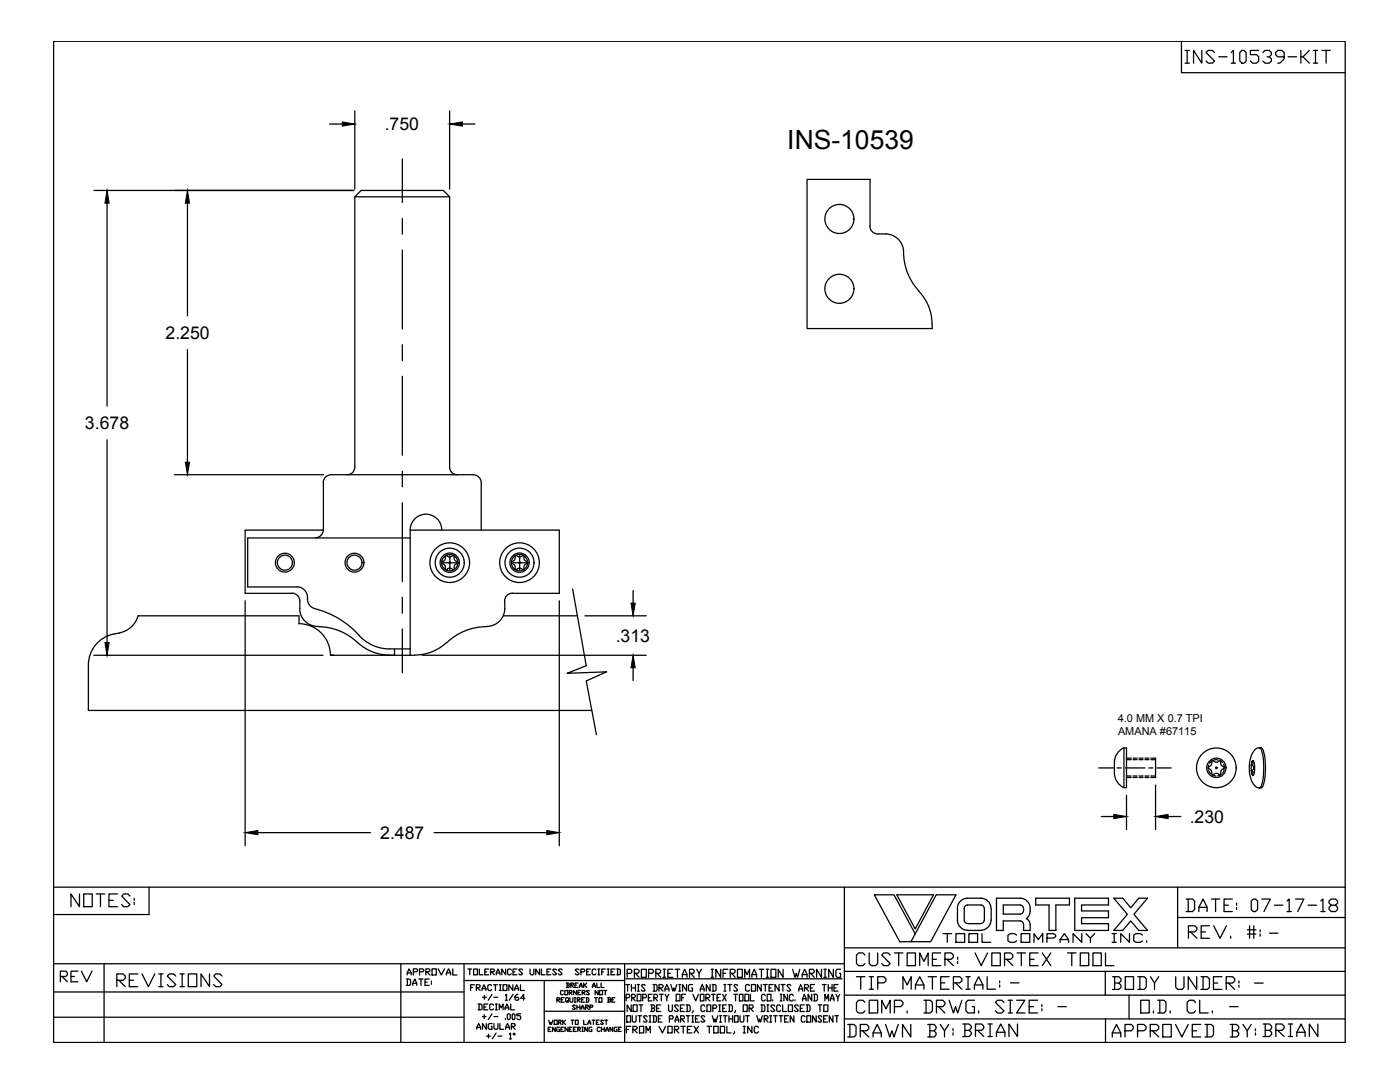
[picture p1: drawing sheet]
<svg xmlns="http://www.w3.org/2000/svg" width="279mm" height="216mm" viewBox="0 0 279 216" stroke-linecap="round" stroke-linejoin="round" font-family="sans-serif">
<!-- layer: titleblk -->
<path d="M10.7 8.2h257.8v199.8h-257.8zM235.8 8.2v6.3h32.7M10.7 177h257.8" fill="none" stroke="#000" stroke-width=".25"/>
<!-- layer: 50 -->
<g fill="none" stroke="#000" stroke-width=".25">
<path d="M168.5 177v31M235 177v12.1M10.7 182.5h19M10.7 197.9h81.9M10.7 192.3h157.8M20.8 192.3v15.7M80 192.3v15.7M92.6 192.3v15.7M92.6 195.7h32.1M108.6 195.7v12.2M124.7 192.3v15.7M168.5 189.1h100"/>
<path d="M168.5 193.8h100M168.5 198.6h100M225.3 198.6v4.7M235 183.1h33.5M10.7 203h81.9M108.6 201.8h16.1M168.5 203.3h100"/>
</g>
<!-- layer: Text -->
<g fill="none" stroke="#000" stroke-width=".25">
<path d="M179 178.5h7.3l-3.6 6.9zM193.1 179.2a2.01 2.01 0 0 0-2 2.1v2.3a2.01 2.01 0 0 0 2 2M193.1 179.2h2.7a2.01 2.01 0 0 1 2 2M81.1 195.4h.6l.2 .2v.8l-.2 .2h-.6M81.3 194.5v-.4l.3-.8 .5 .8v.4M81.3 194.1h.8M81.3 195.4v1.2M82.4 196.6v-.4l.4-.8 .4 .8v.4M82.4 196.2h.8M82.5 193.9h.6l.2-.4-.2-.2h-.6v1.2M83.6 195.4h.8M83.7 193.9h.7l.2-.4-.2-.2h-.7v1.2"/>
<path d="M84 195.4v1.2M84.8 196h.4M85 193.9h.6l.2-.4-.2-.2h-.6v1.2M85.2 193.9l.6 .6M85.7 195.4h-.9v1.2h.9M86.1 195.8v.2M86.1 196.2v.2M86.2 193.3h.9v1.2h-.9zM87.4 193.3l.7 1.2 .6-1.2M89.1 194.5v-.4l.4-.8 .4 .8v.4M89.1 194.1h.8M90.4 193.3v1.2h.8"/>
<path d="M93.4 193.4h.7M93.8 193.4v1.1M93.9 197h.4M94.5 193.4h.8v1.1h-.8zM94.7 196.5h-.8v1.1M95.1 197h.5l.2-.1v-.2l-.2-.2h-.5v1.1M95.2 197l.6 .6M95.7 193.4v1.1h.7M96.2 197.6v-.3l.4-.8 .4 .8v.3M96.2 197.3h.8M96.3 199h.8M96.7 198.6v.8"/>
<path d="M96.8 193.9h.3M97.5 193.4h-.7v1.1h.7M97.9 193.9h.6l.2-.2v-.2l-.2-.1h-.6v1.1M98.1 193.9l.6 .6M98.1 196.7l-.2-.2h-.4l-.1 .2v.7l.1 .2h.4l.2-.2M98.2 198.4l-.8 1.2M98.5 196.5h.8M98.6 199h.7M98.9 196.5v1.1M99 194.5v-.4l.4-.7 .4 .7v.4M99 194.1h.8M99.6 197.6h.4"/>
<path d="M99.6 196.5h.4M99.9 196.5v1.1M100.4 196.5h.8v1.1h-.8zM100.9 198.6l.2-.2v1.2M100.9 199.6h.3M100.9 193.4v1.1l-.8-1.1v1.1M102.1 193.5l-.3-.1h-.3l-.2 .1v.8l.2 .2h.3l.3-.2M102.3 196.5v1.1l-.8-1.1v1.1M102.4 193.9h.4M102.4 198.4l-.8 1.2M102.7 197.6v-.3l.4-.8 .4 .8v.3M102.7 197.3h.8"/>
<path d="M103.2 193.4h-.8v1.1h.8M103.4 198.4h-.2l-.4 .4v.6l.2 .2h.4l.1-.2-.1-.4h-.6M103.9 196.5v1.1h.7M104.3 193.5l-.2-.1h-.4l-.2 .1 .8 .8-.2 .2h-.4l-.2-.2M104.7 199.2h-.8l.6-.8v1.2M105.8 193.4v.9l.2 .2h.4l.1-.2v-.9M107.7 193.4v1.1l-.8-1.1v1.1M108.1 193.4v1.1h.7M109.2 193.9h.3M109.9 193.4h-.7v1.1h.7M111.1 193.5l-.2-.1h-.4l-.2 .1 .8 .8-.2 .2h-.4l-.2-.2M111.2 199.5h.4l.1-.3-.5-.1v.9"/>
<path d="M111.3 199.5l.4 .5M112 199.5h.3M112.2 193.5l-.2-.1h-.4l-.2 .1 .8 .8-.2 .2h-.4l-.2-.2M112.4 197.8l-.1-.2-.4 .2v.6l.1 .1 .4-.1M112.6 199.1h-.6v.9h.6M112.7 197.6h.6v.9h-.6zM113 196.2h.5l.1 .1-.1 .3M113.2 196.6h.3l.1 .3-.1 .1h-.5M113.2 196.2v.8M113.6 198.1h.4l.2-.3-.6-.2v.9M113.7 198.1l.5 .4M113.9 196.6h.4l.2-.3-.6-.1v.8"/>
<path d="M114 196.6l.5 .4M114.8 196.6h.2M115 197.6v.9l-.5-.9v.9M115.3 196.2h-.5v.8h.5M115.3 198.1h.3M115.6 193.5l-.2-.1h-.4l-.2 .1 .8 .8-.2 .2h-.4l-.2-.2M115.6 197l.3-.8 .3 .8M115.6 196.8h.6M115.9 197.6h-.6v.9M115.9 193.9h.6l.2-.2v-.2l-.2-.1h-.6v1.1M116.2 198.1h.4l.2-.3-.6-.2v.9M116.3 198.1l.5 .4"/>
<path d="M116.5 196.2v.8M116.7 196.6l.4 .4M117.1 196.2l-.6 .4M117.1 193.9h.3M117.6 197.8l-.1-.2-.5 .2 .6 .6-.1 .1-.5-.1M117.8 193.4h-.7v1.1h.7M118.2 197l.3-.8 .3 .8M118.2 196.8h.6M118.9 193.5l-.1-.1h-.4l-.2 .1v.8l.2 .2h.4l.1-.2M119.1 196.2v.8h.6M119.3 193.4h.4M119.3 194.5h.4"/>
<path d="M119.4 197.6v.9l-.6-.9v.9M119.5 193.4v1.1M119.7 197.6h.6v.9h-.6zM120 196.2v.8h.6M120.1 193.9h.3M120.5 197.6h.6M120.8 193.4h-.7v1.1M120.8 197.6v.9M121.2 193.4h.4M121.2 194.5h.4M121.3 199.1l.6 .1-.2 .3M121.4 199.5h.3l.2 .3-.2 .2h-.4"/>
<path d="M121.4 193.4v1.1M121.4 199.1v.9M121.9 193.9h.4M122.1 199.5h.3M122.7 199.1h-.6v.9h.6M122.7 193.4h-.8v1.1h.8M123.1 193.4h.5l.2 .1v.8l-.2 .2h-.5M123.3 193.4v1.1M124.9 196.5h.7M124.9 195.3h43.1M125 199.1h.5l.2-.2-.2-.5h-.5v1.3M125.2 194.2h.7l.2-.2v-.3l-.2-.3h-.7v1.6"/>
<path d="M125.3 196.5v1.3M126 196.5v1.3M126 197.1h.8M126.1 199.1h.5l.2-.2-.2-.5h-.5v1.3M126.2 199.1l.6 .6M126.6 194.2h.7l.2-.2v-.3l-.2-.3h-.7v1.6M126.8 196.5v1.3M126.8 194.2l.7 .8M127.2 198.4h.7v1.3h-.7zM127.2 196.5h.4M127.2 197.8h.4M127.4 196.5v1.3"/>
<path d="M128 193.4h1v1.6h-1zM128.3 199.1h.5l.2-.2-.2-.5h-.5v1.3M128.8 196.7l-.2-.2h-.4l-.2 .2 .8 .9-.2 .2h-.4l-.2-.2M129.4 199.1h.3M129.4 194.2h.8l.2-.2v-.3l-.2-.3h-.8v1.6M130.1 198.4h-.7v1.3h.7M130.3 196.5h.6l.2 .2v.9l-.2 .2h-.6M130.5 199.1h.5l.2-.2-.2-.5h-.5v1.3M130.5 196.5v1.3M130.7 199.1l.5 .6M130.9 194.2h.7l.3-.2v-.3l-.3-.3h-.7v1.6M131.1 194.2l.8 .8"/>
<path d="M131.5 197.1h.6l.2-.2v-.2l-.2-.2h-.6v1.3M131.6 198.4h.8M131.7 197.1l.6 .7M132 198.4v1.3M132.3 193.4h.5M132.3 195h.5M132.6 193.4v1.6M132.7 197.8v-.5l.4-.8 .4 .8v.5M132.7 197.3h.8M132.7 198.4l.4 .7v.6M133.3 194.2h.5M133.5 198.4l-.4 .7"/>
<path d="M133.9 196.5l.4 1.3 .2-.7 .1 .7 .5-1.3M134.3 193.4h-1v1.6h1M134.7 193.4h1M134.9 198.4h.8v1.3h-.8zM135.2 193.4v1.6M135.5 196.5h.3M135.5 197.8h.3M135.7 196.5v1.3M136 199.1h.4M136.2 195v-.5l.4-1.1 .5 1.1v.5M136.2 194.5h.9M136.8 198.4h-.8v1.3"/>
<path d="M137 196.5v1.3l-.8-1.3v1.3M137.6 194.2h.7l.2-.2v-.3l-.2-.3h-.7v1.6M137.8 194.2l.7 .8M138.2 196.5h-.6l-.2 .2v.9l.2 .2h.6v-.7h-.2M138.3 198.4l.5 1.3 .6-1.3M139.1 193.4l.4 .8v.8M139.8 197.8v-.5l.4-.8 .3 .8v.5M139.8 198.4h.7v1.3h-.7zM139.8 197.3h.7M140 193.4l-.5 .8M140.9 199.1h.5l.2-.2-.2-.5h-.5v1.3M141.1 199.1l.5 .6"/>
<path d="M141.7 196.5v1.3l-.7-1.3v1.3M141.9 193.4h.5M141.9 195h.5M142 198.4h.7M142.1 196.5h.6l.2 .2v.9l-.2 .2h-.6M142.1 193.4v1.6M142.3 196.5v1.3M142.4 198.4v1.3M143.1 199.1h.4M143.8 198.4h-.7v1.3h.7M143.8 193.4v1.6l-.9-1.6v1.6M144.2 198.4l.7 1.3"/>
<path d="M144.3 194.2h.5M144.5 196.5h.4M144.5 197.8h.4M144.7 196.5v1.3M144.9 198.4l-.7 1.3M145.3 193.4h-1v1.6M145.3 196.5h.7M145.7 196.5v1.3M145.7 194.2h.8l.2-.2v-.3l-.2-.3h-.8v1.6M146 194.2l.7 .8M146.5 198.4h.7M146.8 198.4v1.3"/>
<path d="M147.2 193.4h1v1.6h-1zM147.2 196.7l-.2-.2h-.4l-.1 .2 .7 .9-.2 .2h-.4l-.1-.2M147.6 198.4h.7v1.3h-.7zM148.6 195v-1.6l.5 1.1 .5-1.1v1.6M148.7 198.4h.7v1.3h-.7zM149.6 196.7l-.2-.2h-.4l-.2 .2v.9l.2 .2h.4l.2-.2M149.8 198.4v1.3h.7M150 196.5h.8v1.3h-.8zM150.1 195v-.5l.4-1.1 .5 1.1v.5M150.1 194.5h.9M151.5 193.4h.9M151.9 196.5v1.3l-.7-1.3v1.3"/>
<path d="M152 193.4v1.6M152.3 196.5h.8M152.7 198.7l-.1-.3h-.4l-.2 .3v.8l.2 .2h.4l.1-.2M152.7 196.5v1.3M152.9 193.4h.5M152.9 195h.5M153.1 198.4h.8v1.3h-.8zM153.1 193.4v1.6M153.5 197.1h.4M153.9 193.4h.9v1.6h-.9zM154.2 199.5v.2M154.3 196.5h-.8v1.3h.8"/>
<path d="M155.5 196.5v1.3l-.8-1.3v1.3M155.7 199.7h.4M155.7 198.4h.4M155.9 196.5h.8M155.9 198.4v1.3M156.2 196.5v1.3M156.3 193.4v1.6l-1-1.6v1.6M157.2 198.4v1.3l-.8-1.3v1.3M157.8 196.7l-.2-.2h-.3l-.3 .2 .8 .9-.2 .2h-.3l-.3-.2M158.2 193.4l.5 1.6 .2-.8 .3 .8 .4-1.6M158.3 198.7l-.2-.3h-.3l-.2 .3v.8l.2 .2h.3l.2-.2M158.7 199.5v.2"/>
<path d="M159.4 197.8v-.5l.4-.8 .4 .8v.5M159.4 197.3h.8M160.1 195v-.5l.5-1.1 .5 1.1v.5M160.1 194.5h1M160.2 199.7v-.4l.3-.9 .4 .9v.4M160.2 199.3h.7M160.6 197.1h.5l.3-.2v-.2l-.3-.2h-.5v1.3M160.8 197.1l.6 .7M161.5 194.2h.7l.3-.2v-.3l-.3-.3h-.7v1.6M161.7 197.1h.4M161.8 194.2l.7 .8M162 198.4v1.3l-.7-1.3v1.3"/>
<path d="M162.4 198.4h.5l.2 .3v.8l-.2 .2h-.5M162.5 196.5h-.8v1.3h.8M162.5 198.4v1.3M163.9 193.4v1.6l-.9-1.6v1.6M164.1 196.5h.8M164.4 193.4h.5M164.4 195h.5M164.5 196.5v1.3M164.6 199.7v-1.3l.4 .9 .3-.9v1.3M164.7 193.4v1.6M165.3 197.1h.8M165.3 196.5v1.3"/>
<path d="M165.7 199.7v-.4l.4-.9 .3 .9v.4M165.7 199.3h.7M166.1 196.5v1.3M166.3 193.4v1.6l-.9-1.6v1.6M166.4 197.1h.5M166.8 198.4l.4 .7v.6M167.2 196.5h-.8v1.3h.8M167.6 198.4l-.4 .7M167.8 193.4h-.8l-.2 .3v1l.2 .3h.8v-.8h-.3M182.7 186.3l-4.3-7.8h-3.9l5.1 9.4h6.1l5.1-9.4h-4l-5 9.4M193.1 180.6a.66 .66 0 0 0-.7 .7v2.3a.66 .66 0 0 0 .7 .7M193.1 180.6h2.7a.66 .66 0 0 1 .6 .6"/>
<path d="M196.4 183.6a.66 .66 0 0 1-.6 .7M196.5 181.3v2.3M197.8 183.6a2.01 2.01 0 0 1-2 2M197.8 181.3v2.3M204.2 184.4a.66 .66 0 0 0-.6-.6h-3.4v1.9M204.2 181.2a.66 .66 0 0 0-.6-.6h-3.4v1.8h3.4a.66 .66 0 0 0 .6-.7M204.3 181.3v.5M204.8 183.3a1.29 1.29 0 0 1 .8 1.2M204.9 183.3a2.44 2.44 0 0 0-.8-4l-5.2-.1v6.5M209.4 185.7v-5.1h-2.7v-1.4h6.7v1.4h-2.7v5.1M215.8 184.3v-1.2h5.4v-1.3h-5.4v-1.2h5.4v-1.4h-6.7v6.5M222.3 185.7l2.7-3.3-2.7-3.2h1.8l1.6 1.9 1.6-1.9h1.7l-2.7 3.2 2.7 3.3"/>
<path d="M224.1 185.7l1.6-1.9 1.6 1.9M227.7 199.6h1.6v2.5h-1.6zM231 199.6h1.3l.4 .4v1.7l-.4 .4h-1.3M231.5 199.6v2.5M239.4 199.6v2.5h1.7M95.2 205.4v-.4l.3-.8 .4 .8v.4M95.2 205h.7M95.4 200.3h.6l.2 .3v.7l-.2 .2h-.6M95.6 200.3v1.2M96.3 202.8h.7M96.6 200.9h.4M96.6 202.5v.7"/>
<path d="M97.1 204.2v1.2l-.8-1.2v1.2M97.1 206.7h.8M97.4 200.3h-.8v1.2h.8M97.5 206.4v.7M98.2 204.2h-.6l-.2 .2v.8l.2 .2h.6v-.6h-.2M98.2 202.3l-.8 1.1M98.5 200.6l-.2-.3h-.4l-.2 .3v.7l.2 .2h.4l.2-.2M98.6 204.2v1l.2 .2h.4l.2-.2v-1M98.6 202.8h.7M98.9 201.5h.4M98.9 200.3h.4M99 206.1l-.8 1.2"/>
<path d="M99 200.3v1.2M99.4 206.7h.7M99.6 201.5v-1.2l.4 .8 .4-.8v1.2M99.8 204.2v1.2h.7M100.8 201.5v-.4l.4-.8 .3 .8v.4M100.8 201.1h.7M100.9 203.2v.2M100.9 205.4v-.4l.4-.8 .4 .8v.4M100.9 205h.8M101.2 202.5l.3-.2 .3 .2v.7l-.2 .2-.4-.2zM101.7 206.4l.2-.3v1.2M101.7 207.3h.4"/>
<path d="M101.9 200.3v1.2h.8M102.1 204.8h.5l.2-.2v-.2l-.2-.2h-.5v1.2M102.2 202.5l.2-.2 .4 .2v.7l-.2 .2h-.2l-.2-.2zM102.2 204.8l.6 .6M102.4 206.4l.2-.3 .2 .3-.2 .1zM103.9 202.3h-.7v.4h.5l.2 .1v.4l-.2 .2h-.3l-.2-.2M109.4 205.4h.3M109.5 203.6l.3 .8 .1-.4 .2 .4 .2-.8M110 205h-.6v.8h.6M110.6 203.6h.6v.8h-.6zM110.8 205v.8l-.5-.8v.8M111.4 204h.5l.1-.3-.6-.1v.8"/>
<path d="M111.6 204l.4 .4M111.7 205h-.5l-.1 .7 .6 .1v-.4h-.2M112 205.4h.2M112.3 203.6v.8M112.4 204l.4 .4M112.5 205h-.5v.8h.5M112.8 203.6l-.5 .4M113.4 205v.8l-.6-.8v.8M113.6 205.4h.3M114.2 205h-.6v.8h.6M114.2 203.6v.8M114.5 205.4h.3"/>
<path d="M114.8 203.6h.6v.8h-.6zM115 205h-.5v.8h.5M115.3 205.4h.4l.2-.3-.2-.1h-.4v.8M115.4 205.4l.5 .4M116.1 205.8h.3M116.1 205h.3M116.3 205v.8M116.5 203.6v.8h.5M117.2 205v.8l-.5-.8v.8M117.3 204.4l.3-.8 .3 .8M117.3 204.1h.6M118.1 205h-.4l-.2 .1v.6l.2 .1h.4v-.4h-.1"/>
<path d="M118.4 203.6v.8M119 204h.3M119.6 203.6h-.6v.8h.6M119.8 205.1l-.2-.1-.4 .1v.6l.2 .1 .4-.1M120 205.4h.6M120 205v.8M120.4 203.7l-.1-.1-.4 .1 .5 .5-.1 .2h-.3l-.1-.2M120.6 205v.8M120.7 203.6h.6M120.9 205.8l.3-.8 .2 .8M120.9 205.5h.5M121 203.6v.8"/>
<path d="M122.3 205v.8l-.6-.8v.8M123.1 205h-.4l-.1 .7 .5 .1v-.4h-.1M123.4 205.4h.3M124 205h-.6v.8h.6M125 205.4h.4M125.1 202.7h.7v1.2h-.7zM125.9 204.8h-.9v1.3M126 200.5v1.3l-.8-1.3v1.3M126.2 202.7v1l.2 .2h.3l.2-.2v-1M126.3 205.4h.6l.3-.4-.3-.2h-.6v1.3M126.4 200.5h.8v1.3h-.8zM126.5 205.4l.7 .7"/>
<path d="M127.3 202.7h.7M127.5 200.5h.8M127.6 204.8h.9v1.3h-.9zM127.7 202.7v1.2M127.9 200.5v1.3M128.9 206.1v-1.3l.5 .8 .4-.8v1.3M129.1 202.9l-.1-.2h-.4l-.2 .2 .7 .8-.1 .2h-.4l-.2-.2M129.5 202.7h.4M129.5 203.9h.4M129.7 202.7v1.2M129.9 200.5h.6l.2 .3-.2 .4M130.1 201.2h.4l.2 .4-.2 .2h-.6"/>
<path d="M130.1 200.5v1.3M130.3 202.7h.5l.2 .2v.8l-.2 .2h-.5M130.5 202.7v1.2M131 201.2h.5M131.4 203.3h.4M131.5 204.8l.7 1.3 .6-1.3M131.9 200.5h-.9v1.3h.9M132.1 202.7h-.7v1.2h.7M133.3 204.8h.8v1.3h-.8zM133.4 200.5v1.1l.2 .2h.4l.2-.2v-1.1M133.6 203.3h.6l.2-.4-.2-.2h-.6v1.2M134.6 205.4h.6l.3-.4-.3-.2h-.6v1.3"/>
<path d="M134.7 203.9v-.4l.4-.8 .4 .8v.4M134.7 203.5h.8M134.8 205.4l.7 .7M135.4 200.8l-.2-.3h-.4l-.2 .3 .8 .8-.2 .2h-.4l-.2-.2M135.8 201.2h.4M135.8 203.3h.6l.2-.4-.2-.2h-.6v1.2M135.9 204.8h.9M136 203.3l.6 .6M136.3 204.8v1.3M136.6 200.5h-.8v1.3h.8M136.9 200.5h.6l.2 .3v.8l-.2 .2h-.6M136.9 202.7h.8"/>
<path d="M137.1 200.5v1.3M137.2 205.4h.5M137.3 202.7v1.2M138.1 204.8h-.9v1.3h.9M138.1 202.7h.3M138.1 203.9h.3M138.2 202.7v1.2M138.3 201.6l-.2 .5M138.5 204.8l.9 1.3M138.8 203.3h.4M139.4 204.8l-.9 1.3M139.6 202.7h-.8v1.2h.8"/>
<path d="M140.7 200.8l-.2-.3h-.4l-.2 .3v.8l.2 .2h.4l.2-.2M140.7 202.9l-.3-.2h-.3l-.2 .2 .8 .8-.3 .2h-.3l-.2-.2M141.1 200.5h.7v1.3h-.7zM141.1 204.8h.9M141.5 204.8v1.3M142.1 202.7l.4 1.2 .2-.6 .2 .6 .3-1.2M142.3 201.2h.5l.2-.2-.2-.5h-.5v1.3M142.4 204.8h.9v1.3h-.9zM143.4 200.5h.4M143.4 201.8h.4M143.6 200.5v1.3M143.6 202.7h.4"/>
<path d="M143.6 203.9h.4M143.7 204.8h.9v1.3h-.9zM143.8 202.7v1.2M144.2 201.2h.4M144.3 202.7h.8M144.7 202.7v1.2M145 200.5h-.8v1.3h.8M145.1 204.8v1.3h.8M145.4 200.5h.6l.2 .3v.8l-.2 .2h-.6M145.5 203.3h.7M145.5 202.7v1.2M145.6 200.5v1.3"/>
<path d="M146.2 202.7v1.2M146.6 202.7h.7v1.2h-.7zM146.6 205.9v.2l-.2 .2M146.8 201.6l-.2 .5M147.7 202.7v1l.2 .2h.3l.2-.2v-1M148.3 200.5h.8v1.3h-.8zM148.3 204.8h.4M148.3 206.1h.4M148.5 204.8v1.3M148.8 202.7h.7M149.2 202.7v1.2M149.5 201.2h.6l.2-.4-.2-.3h-.6v1.3"/>
<path d="M149.7 201.2l.6 .6M150.1 204.8v1.3l-.9-1.3v1.3M151 202.7l.4 1.2 .2-.6 .2 .6 .3-1.2M151.4 205l-.2-.2h-.5l-.2 .2v.9l.2 .2h.5l.2-.2M151.9 200.5h.6l.1 .3v.8l-.1 .2h-.6M152 200.5v1.3M152.5 203.3h.6l.2-.4-.2-.2h-.6v1.2M152.7 203.3l.6 .6M153.1 200.5h.3M153.1 201.8h.3M153.2 200.5v1.3M153.6 202.7h.4"/>
<path d="M153.6 203.9h.4M153.8 202.7v1.2M154.4 202.7h.7M154.6 200.8l-.2-.3h-.4l-.2 .3 .8 .8-.2 .2h-.4l-.2-.2M154.8 202.7v1.2M155.5 202.7h.7M155.8 200.8l-.2-.3h-.4l-.2 .3v.8l.2 .2h.4l.2-.2M155.9 202.7v1.2M156.2 200.5v1.3h.8M156.6 203.3h.4M157.3 200.5h.8v1.3h-.8zM157.3 202.7h-.7v1.2h.7"/>
<path d="M158.4 202.7v1.2l-.7-1.2v1.2M159.3 200.8l-.2-.3h-.4l-.2 .3 .8 .8-.2 .2h-.4l-.2-.2M159.7 201.2h.4M160.5 200.5h-.8v1.3h.8M160.7 202.9l-.2-.2h-.4l-.2 .2v.8l.2 .2h.4l.2-.2M160.9 200.5h.6l.2 .3v.8l-.2 .2h-.6M161 202.7h.8v1.2h-.8zM161.1 200.5v1.3M162.9 202.7v1.2l-.7-1.2v1.2M163.3 200.5h.7M163.6 200.5v1.3M164 202.9l-.2-.2h-.4l-.1 .2 .7 .8-.2 .2h-.4l-.1-.2"/>
<path d="M164.4 203.3h.3M164.4 200.5h.8v1.3h-.8zM165.1 202.7h-.7v1.2h.7M166.2 202.7v1.2l-.7-1.2v1.2M238.6 200l-.4-.4h-.9l-.4 .4v1.7l.4 .4h.9l.4-.4"/>
</g>
<!-- layer: 0 -->
<g fill="none" stroke="#000" stroke-width=".25">
<path d="M18.7 38h51.9M65.8 24.8h2.5M70.8 39.3v53.9a1.5 1.5 0 0 1-1.5 1.5M70.8 39.3l1.3-1.3h16.4l1.2 1.3zM70.8 22.1v15.6M80.3 31.7v8.7M89.7 39.3v53.9a1.5 1.5 0 0 0 1.5 1.5M89.7 22.1v15.6M92.3 24.8h2.5M21.4 40.5v40.5M37.4 40.5v22.5M80.3 43.6v3.1"/>
<path d="M80.3 49.9v15.7M173.6 45.1a1.59 1.59 0 0 0 1.6 1.6M173.6 45.1v-9.3h-12.5v29.8h24.9v-1M175.2 46.7a4.8 4.8 0 0 1 4.1 1 4.1 4.1 0 0 1 1.1 3.5 11.5 11.5 0 0 0 3 6.9M183.4 58.1a9.3 9.3 0 0 1 2.6 6.5M37.4 69.8v22.4M80.3 68.8v3.2M80.3 75.1v15.7M21.4 87.7v40.5M34.8 94.7h29.8M64.5 96.3v9.5h-15.6v12.6h9.4M80.3 94v3.1"/>
<path d="M94.5 94.7a1.59 1.59 0 0 1 1.5 1.6M94.5 94.7h-28.4a1.59 1.59 0 0 0-1.6 1.6M96 96.3v9.5M48.9 119.9v48.9M58.3 118.3a1.59 1.59 0 0 1 1.5 1.7 4 4 0 0 0 2.2 4.7l1.4 .3M59.2 117.1a2.14 2.14 0 0 1 2.2 2.1M61.4 119.6a1.88 1.88 0 0 0 1.4 1.8 18.4 18.4 0 0 1 9.5 6 8.2 8.2 0 0 0 5.4 2.1h4.2M61.4 119.2v.4M64.5 105.8a1.54 1.54 0 0 1-1.5 1.5M80.3 100.3v15.8M80.3 119.2v3.2M81.9 105.8a3.2 3.2 0 0 1 3.1-3.2 3.2 3.2 0 0 1 3.2 3.2"/>
<path d="M81.9 105.8v25M81.9 107.3h-32.5v9.8h9.9M81.9 105.8h29.7v12.6h-9.3M88.3 112.1l-.1 .2a1.03 1.03 0 0 1 .6 1.1M88.4 112.3h2.8M88.8 111.1v.6l-.5 .3M88.9 113.4l.2 .3a.82 .82 0 0 1 1.3 0l.3-.3M89.2 110.9l.6 .3 .5-.3M89.2 110.9l-.2-.1-.1 .3M89.8 110.9v2.8M90.3 110.9l.3-.1 .1 .3M90.7 111.1v.6l.5 .3"/>
<path d="M91.2 112.1l.1 .3-.6 .4v.6M100.7 120a4.6 4.6 0 0 1-1 3.9 3.6 3.6 0 0 1-2.6 1.1M102.2 112.1l-.1 .3 .6 .4 .1 .6M102.3 118.3a1.59 1.59 0 0 0-1.6 1.6M102.3 112.3h2.8M102.8 111.1l-.1 .6-.5 .3M102.8 113.4l.2 .3 .7-.3 .5 .2M103.1 110.9l-.2-.1-.1 .3M103.1 110.9l.6 .3 .5-.3M103.7 110.9v2.8M104.3 110.9l.2-.1 .1 .3M104.6 113.4l-.1 .3-.2-.1"/>
<path d="M104.6 111.1v.6l.5 .3M105.1 112.5l-.5 .3v.6M105.2 112.1l.1 .2-.1 .2M111.6 119.9v48.9M114.3 117.5l2.7 15.3-3.8 1.6 7.9-.3-4.1 1.8 2 10.7M126.4 117.8v2.5M17.6 132.7v9.1h100.5M18.7 130.8h45.8M22.8 126.5a6.3 6.3 0 0 0-5.2 6.2M23.9 126.3l-1.1 .2M27.6 122.9a4.7 4.7 0 0 1-3.8 3.4M27.6 122.9h32.1v1.5a6.3 6.3 0 0 1 6.2 6.3"/>
<path d="M63.4 125a11.5 11.5 0 0 1 8 3.3M66.6 130.8h-.6h16.8M71.4 128.2a9.3 9.3 0 0 0 6.3 2.5M78.7 129.5v1.3M80.3 125.5v8.7M84.3 130.8h44.7M89.1 128.2a9.3 9.3 0 0 1-6.3 2.5M97.1 125a11.5 11.5 0 0 0-8 3.3M100.4 122.9h14.8M116.7 122.9h12.3M126.4 133.3v2.5M219.3 153.2h2.9"/>
<path d="M222.4 152.2v2M222.4 154.2a3.2 3.2 0 0 0 1.9 3M223 153.2h.8M224.3 149.2a3.2 3.2 0 0 0-1.9 2.9M224.3 149.3h.5v7.9h-.5zM224.6 153.2h3.9M224.8 158.7v6.8M224.8 155.1h.9M224.8 154.8h.9M224.8 151.3h.9M224.8 151.6h.9M226.1 155.1h.8"/>
<path d="M226.1 154.8h.8M226.1 151.3h.8M226.1 151.6h.8M227.3 155.1h.8M227.3 154.8h.8M227.3 151.3h.8M227.3 151.6h.8M228.5 155.1h.8M228.5 154.8h.8M228.5 151.3h.8M228.5 151.6h.8M229.3 153.2h.8"/>
<path d="M229.7 151.3h.9v3.8h-.9M229.7 154.8h.9M229.7 151.6h.9M230.6 156.7v8.8M230.9 153.2h2.9M241.2 152.7l-.1 .7M241.2 153.8l.4 .6M241.2 153.4l.5 .4 .1 .6M241.3 153l-.2 .2 .2 .2M241.8 152l-.1 .6-.5 .4M241.8 152l.3-.2a.82 .82 0 0 0 1.3 0l.2 .2M241.8 154.4l.3 .2a.82 .82 0 0 1 1.3 0l.2-.2"/>
<path d="M241.9 151.8l-.5 .5M241.9 154.6l.8 .2M243 151.6l-.7 .1M243.4 151.7l.6 .5M243.7 152v.6l.5 .4M243.7 154.5l-.7 .3M244.2 153l.1 .2-.1 .2M244.2 152.5l.2 .7M244.2 153.4l-.5 .4v.6M244.3 153.6l-.3 .7M249.7 152.7a.53 .53 0 0 1 .5 .5 .53 .53 0 0 1-.5 .5M249.7 153.9a.28 .28 0 0 1 .4 .2 .28 .28 0 0 1-.3 .3"/>
<path d="M249.8 152a.32 .32 0 0 1 .3 .3 .32 .32 0 0 1-.4 .3M250 151.8a.93 .93 0 0 1 .4 1.1v.5a1.39 1.39 0 0 1-.4 1.4l-.3-1.1 .1-1.3zM251.3 149.2h.4a2.65 2.65 0 0 1 .8 2.2 10.3 10.3 0 0 1-.7 5.8h-.5a2.65 2.65 0 0 0 .8-2.2 10.3 10.3 0 0 0-.6-5.7zM251.3 149.2a2.37 2.37 0 0 0-1.8 2.2 5.9 5.9 0 0 0 1.1 5.6l.7 .2M51.5 166.1h22.4M86.6 166.1h22.5M219.8 162.9h2.5M233.1 162.9h2.6"/>
<circle cx="167.5" cy="57.6" r="2.9"/>
<circle cx="167.5" cy="43.7" r="2.9"/>
<circle cx="56.9" cy="112.3" r="1.88"/>
<circle cx="56.9" cy="112.3" r="1.5"/>
<circle cx="70.7" cy="112.3" r="1.88"/>
<circle cx="70.7" cy="112.3" r="1.5"/>
<circle cx="89.8" cy="112.3" r="4"/>
<circle cx="89.8" cy="112.3" r="2.9"/>
<circle cx="89.8" cy="112.3" r="1.93"/>
<circle cx="89.8" cy="112.3" r="1.63"/>
<circle cx="89.8" cy="112.3" r=".15"/>
<circle cx="103.7" cy="112.3" r="4"/>
<circle cx="103.7" cy="112.3" r="2.9"/>
<circle cx="103.7" cy="112.3" r="1.93"/>
<circle cx="103.7" cy="112.3" r="1.63"/>
<circle cx="103.7" cy="112.3" r=".15"/>
<circle cx="242.7" cy="153.2" r="4"/>
<circle cx="242.7" cy="153.2" r="1.93"/>
<circle cx="242.7" cy="153.2" r=".15"/>
</g>
<path d="M68.3 24.3l2.5 .5-2.5 .4zM89.7 24.8l2.6-.5v.9zM21.4 38l.4 2.5h-.9zM37.4 38l.4 2.5h-.8zM37 92.2h.8l-.4 2.5zM20.9 128.2h.9l-.4 2.6zM126.4 130.8l.4 2.5h-.9zM125.9 120.3h.9l-.4 2.6zM48.9 166.1l2.6-.4v.9zM109.1 165.7l2.5 .4-2.5 .5zM222.3 162.5l2.5 .4-2.5 .5zM230.6 162.9l2.5-.4v.9z" fill="#000" stroke="#000" stroke-width=".2"/>
<g font-size="6.2">
<text x="170" y="194">CUSTOMER:</text>
<text x="193.7" y="194">VORTEX TOOL</text>
<text x="22.6" y="198.3">REVISIONS</text>
</g>
<g font-size="5.7">
<text x="235.7" y="13.8">INS-10539-KIT</text>
<text x="13.4" y="182">NOTES:</text>
<text x="235.7" y="183.1">DATE:</text>
<text x="248.7" y="183.1">07-17-18</text>
<text x="236.4" y="188.4">REV. #:</text>
<text x="170" y="203.2">COMP. DRWG. SIZE:</text>
<text x="170" y="198.6">TIP MATERIAL:</text>
<text x="221.2" y="198.6">BODY UNDER:</text>
<text x="168.3" y="208.1">DRAWN BY:</text>
<text x="191.2" y="208.1">BRIAN</text>
<text x="221.2" y="208.1">APPROVED BY:</text>
<text x="251.2" y="208.1">BRIAN</text>
</g>
<g font-size="5.3">
<text x="157.1" y="29.8">INS-10539</text>
<text x="11.3" y="197.2">REV</text>
</g>
<text font-size="4.4" x="187.3" y="189.1">TOOL COMPANY INC.</text>
<g font-size="3.5">
<text x="76.8" y="26">.750</text>
<text x="33" y="67.6">2.250</text>
<text x="17" y="85.6">3.678</text>
<text x="122.9" y="128">.313</text>
<text x="75.9" y="167.4">2.487</text>
<text x="237.4" y="164.2">.230</text>
<text x="113.2" y="202.5">SHARP</text>
</g>
<g font-size="2.6">
<text x="252.6" y="187.3">-</text>
<text x="200.7" y="197.2">-</text>
<text x="249.4" y="197.6">-</text>
<text x="210.3" y="202.1">-</text>
<text x="244.5" y="202.1">-</text>
</g>
<g font-size="2.2">
<text x="223.1" y="144">4.0 MM X 0.7 TPI</text>
<text x="223.1" y="146.8">AMANA #67115</text>
</g>
</svg>
